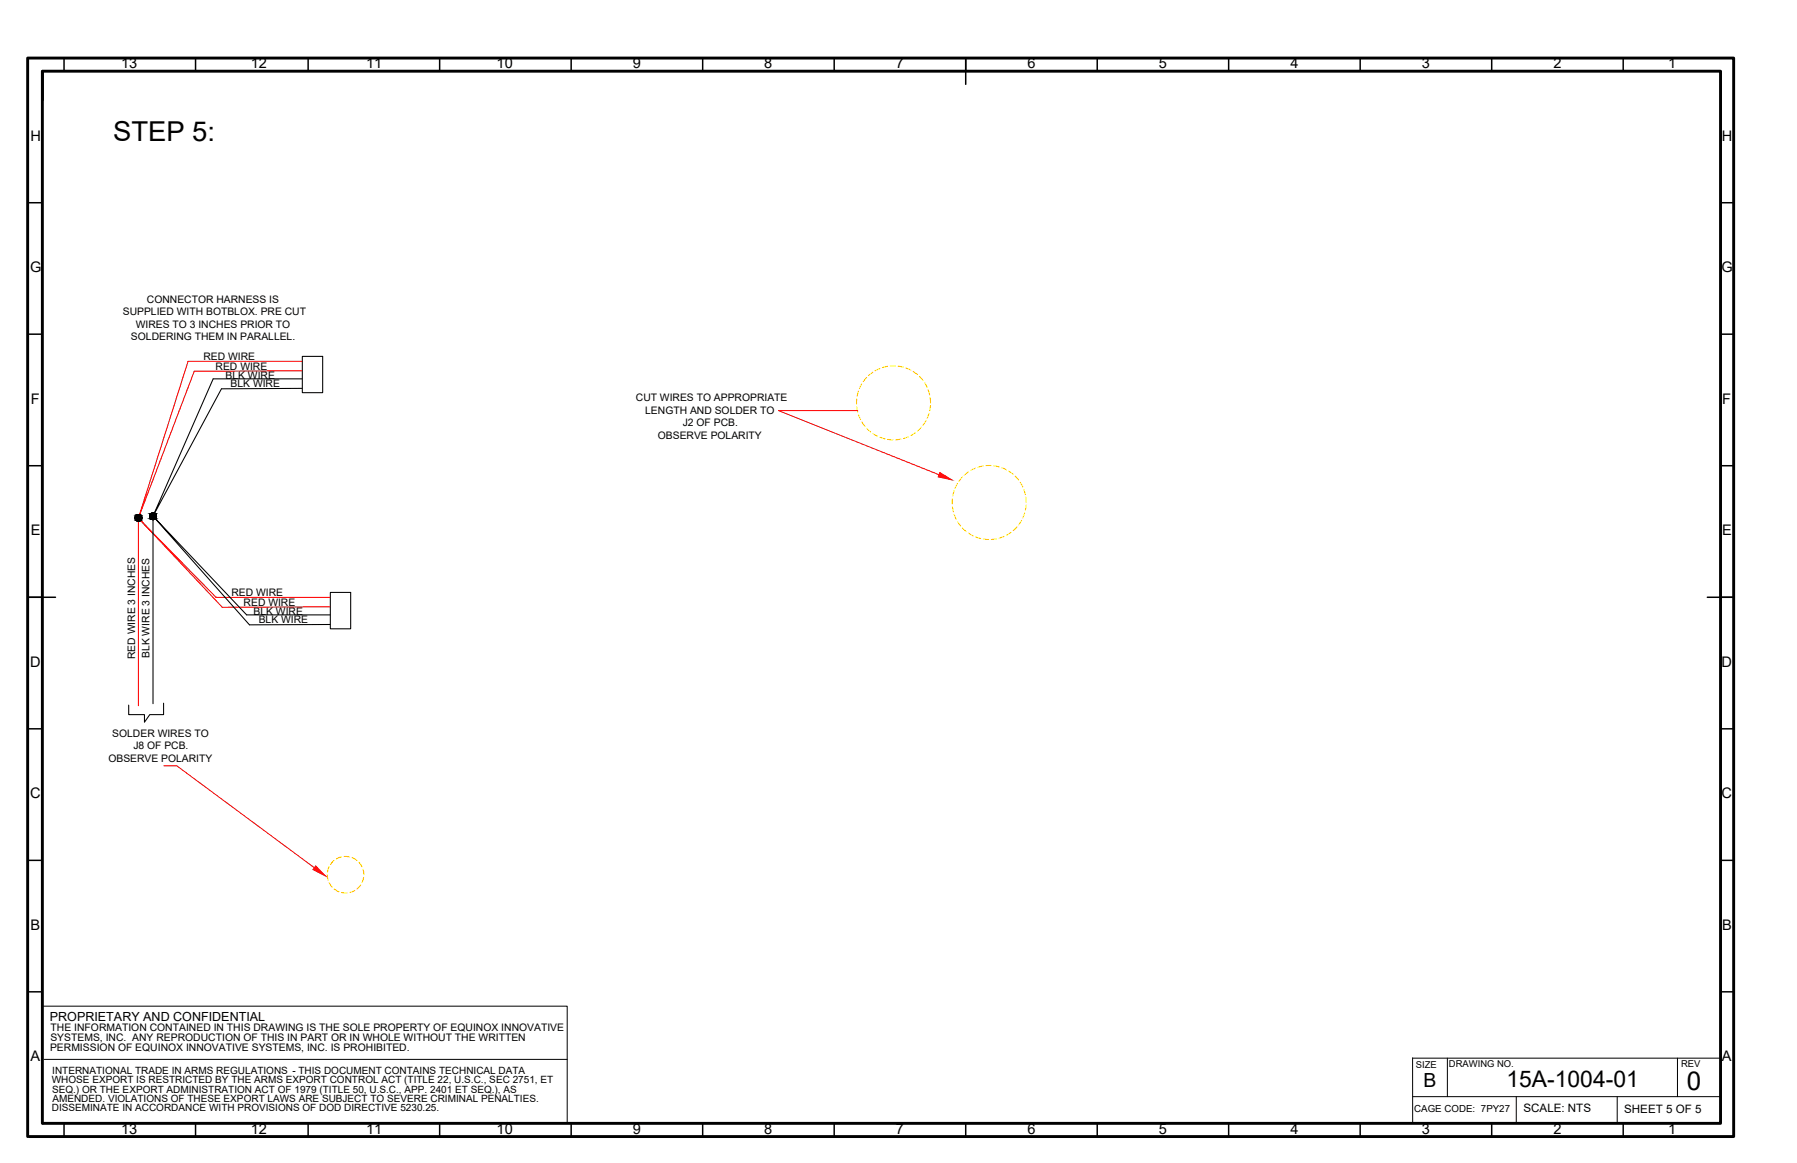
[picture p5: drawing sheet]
<svg xmlns="http://www.w3.org/2000/svg" width="432mm" height="279mm" viewBox="0 0 432 279" stroke-linecap="round" stroke-linejoin="round" font-family="sans-serif">
<!-- layer: 0 -->
<path d="M317.1 17.1h96.3v11.2M10.4 241.7h125.9v28M10.6 254.5h125.7M339.4 254.1v15.8M339.5 254.2h73.9M347.8 254.2v9.3M403.1 254.2v9.3M339.4 263.5h74M364.3 263.5v6.4M388.6 263.5v6.4" fill="none" stroke="#000" stroke-width=".24"/>
<g fill="none" stroke="#000" stroke-width=".36">
<path d="M15.4 13.9v3.2M47 13.9v3.2M74 13.9v3.2M105.6 13.9v3.2M137.2 13.9v3.2M168.8 13.9v3.2M200.4 13.9v3.2M232.1 13.9v6.4M263.7 13.9v3.2M295.2 13.9v3.2M326.8 13.9v3.2M358.4 13.9v3.2"/>
<path d="M390 13.9v3.2M7 48.7h3.2M413.4 48.7h3.2M7 80.3h3.2M413.4 80.3h3.2M7 111.9h3.2M413.4 111.9h3.2M7 143.5h6.3M410.3 143.5h6.3M7 175.1h3.2M413.4 175.1h3.2M7 206.7h3.2"/>
<path d="M413.4 206.7h3.2M7 238.3h3.2M413.4 238.3h3.2M15.4 269.9v3.2M47 269.9v3.2M74 269.9v3.2M105.6 269.9v3.2M137.2 269.9v3.2M168.8 269.9v3.2M200.4 269.9v3.2M232.1 269.9v3.2M263.7 269.9v3.2"/>
<path d="M295.2 269.9v3.2M326.8 269.9v3.2M358.4 269.9v3.2M390 269.9v3.2"/>
</g>
<path d="M6.6 13.9v259.2M6.8 13.9h409.8v259.2h-409.7M10.2 17.1v252.8M10.3 17.1h403.1v252.8h-403" fill="none" stroke="#000" stroke-width=".7"/>
<!-- layer: FORMAT -->
<path d="M10.3 17.2h96.9M10.4 17.2v7" fill="none" stroke="#000" stroke-width=".25"/>
<!-- layer: 0 -->
<g fill="none" stroke="#000" stroke-width=".25">
<path d="M72.6 91h-21.4l-14.4 33 16.4-30.6 19.4-.1M72.6 85.6h4.9v8.7h-4.9zM36.8 124v45.1M79.3 147.7h-20l-22.5-23.7 23.1 26.1 19.4-.1M79.4 142.3h4.9v8.8h-4.9zM39.3 168.9v2.8h-3.3l-1.3 1.8v-1.8h-3.8v-2.3"/>
<circle cx="33.3" cy="124.4" r=".79"/>
<circle cx="36.8" cy="124" r=".79"/>
</g>
<path d="M72.6 86.8h-27.4l-11.9 37.7 13.4-35.3 25.9-.1M33.3 124.5v45M79.3 143.5h-27.4l-18.6-19 20.1 21.4 25.9-.1" fill="none" stroke="#f00" stroke-width=".25"/>
<g fill="#000" stroke="#000" stroke-width=".24">
<path d="M33.1 125.2h.4zM33.1 123.6h.3zM36.6 124.8h.4zM36.7 123.3h.2z"/>
<path d="M33.1 125.2h.3zM33.1 125.2h.3z"/>
<path d="M33.1 125.2h.3zM33.1 125.2h.3z"/>
<path d="M33.1 123.6h.4zM33.1 123.6h.4z"/>
<path d="M33.1 123.6h.4zM33.1 123.6h.4z"/>
<path d="M33.1 123.6l.4 .1zM33 123.7h.5z"/>
<path d="M33.1 123.6l.4 .1zM33 123.7h.5z"/>
<path d="M33 123.7h.6zM33 123.7h.6z"/>
<path d="M33 125.2h.5zM33 125.2h.5z"/>
<path d="M33 123.7h.6zM33 123.7h.6z"/>
<path d="M33 125.2h.5zM33 125.2h.5z"/>
<path d="M33 123.7h.7zM32.9 123.7h.8z"/>
<path d="M33 125.1h.6zM33 125.1l.5 .1z"/>
<path d="M33 123.7h.7zM32.9 123.7h.8z"/>
<path d="M33 125.1h.6zM33 125.1l.5 .1z"/>
<path d="M32.9 123.7l.8 .1zM32.8 123.8h.9z"/>
<path d="M32.9 125.1h.8zM32.9 125.1h.7z"/>
<path d="M32.9 123.7l.8 .1zM32.8 123.8h.9z"/>
<path d="M32.9 125.1h.8zM32.9 125.1h.7z"/>
<path d="M32.8 123.8h1zM32.7 123.8h1.1z"/>
<path d="M32.8 125.1h.9zM32.8 125.1h.9z"/>
<path d="M32.8 123.8h1zM32.7 123.8h1.1z"/>
<path d="M32.8 125.1h.9zM32.8 125.1h.9z"/>
<path d="M32.7 123.8l1.1 .1zM32.7 123.8l1.1 .1z"/>
<path d="M32.7 125h1.1zM32.7 125l1 .1z"/>
<path d="M32.7 123.8l1.1 .1zM32.7 123.8l1.1 .1z"/>
<path d="M32.7 125h1.1zM32.7 125l1 .1z"/>
<path d="M32.7 123.9h1.2zM32.6 123.9h1.3z"/>
<path d="M32.7 125h1.1zM32.7 125h1.1z"/>
<path d="M32.7 123.9h1.2zM32.6 123.9h1.3z"/>
<path d="M32.7 125h1.1zM32.7 125h1.1z"/>
<path d="M32.6 123.9l1.4 .1zM32.6 123.9l1.4 .1z"/>
<path d="M32.6 124.9h1.3zM32.6 124.9l1.2 .1z"/>
<path d="M32.6 123.9l1.4 .1zM32.6 123.9l1.4 .1z"/>
<path d="M32.6 124.9h1.3zM32.6 124.9l1.2 .1z"/>
<path d="M32.6 124h1.4zM32.6 124h1.4z"/>
<path d="M32.6 124.8h1.4zM32.6 124.8l1.3 .1z"/>
<path d="M32.6 124h1.4zM32.6 124h1.4z"/>
<path d="M32.6 124.8h1.4zM32.6 124.8l1.3 .1z"/>
<path d="M32.6 124l1.4 .1zM32.6 124l1.4 .1z"/>
<path d="M32.6 124.8h1.4zM32.6 124.8h1.4z"/>
<path d="M32.6 124l1.4 .1zM32.6 124l1.4 .1z"/>
<path d="M32.6 124.8h1.4zM32.6 124.8h1.4z"/>
<path d="M32.5 124.1l1.5 .1zM32.5 124.1l1.5 .1z"/>
<path d="M32.5 124.7h1.5zM32.5 124.7l1.5 .1z"/>
<path d="M32.5 124.1l1.5 .1zM32.5 124.1l1.5 .1z"/>
<path d="M32.5 124.7h1.5zM32.5 124.7l1.5 .1z"/>
<path d="M32.5 124.2h1.6zM32.5 124.2h1.6z"/>
<path d="M32.5 124.6h1.5zM32.5 124.6l1.5 .1z"/>
<path d="M32.5 124.2h1.6zM32.5 124.2h1.6z"/>
<path d="M32.5 124.6h1.5zM32.5 124.6l1.5 .1z"/>
<path d="M32.5 124.2l1.6 .1zM32.5 124.2l1.6 .1z"/>
<path d="M32.5 124.3l1.6 .1zM32.5 124.3l1.6 .1z"/>
<path d="M32.5 124.5l1.6 .1zM32.5 124.5l1.6 .1z"/>
<path d="M32.5 124.6h1.6zM32.5 124.6h1.5z"/>
<path d="M32.5 124.2l1.6 .1zM32.5 124.2l1.6 .1z"/>
<path d="M32.5 124.3l1.6 .1zM32.5 124.3l1.6 .1z"/>
<path d="M32.5 124.5l1.6 .1zM32.5 124.5l1.6 .1z"/>
<path d="M32.5 124.6h1.6zM32.5 124.6h1.5z"/>
<path d="M32.5 124.4h1.6zM32.5 124.4l1.6 .1z"/>
<path d="M32.5 124.4h1.6zM32.5 124.4l1.6 .1z"/>
<path d="M36.6 124.8h.3zM36.7 124.8h.2z"/>
<path d="M36.6 124.8h.3zM36.7 124.8h.2z"/>
<path d="M36.7 123.3h.3zM36.6 123.3h.4z"/>
<path d="M36.7 123.3h.3zM36.6 123.3h.4z"/>
<path d="M36.6 123.3h.4zM36.5 123.3h.5z"/>
<path d="M36.6 123.3h.4zM36.5 123.3h.5z"/>
<path d="M36.5 123.3h.6zM36.5 123.3h.6z"/>
<path d="M36.5 124.8h.5zM36.5 124.8h.5z"/>
<path d="M36.5 123.3h.6zM36.5 123.3h.6z"/>
<path d="M36.5 124.8h.5zM36.5 124.8h.5z"/>
<path d="M36.5 123.3h.7zM36.4 123.3h.8z"/>
<path d="M36.5 124.8h.6zM36.5 124.8h.5z"/>
<path d="M36.5 123.3h.7zM36.4 123.3h.8z"/>
<path d="M36.5 124.8h.6zM36.5 124.8h.5z"/>
<path d="M36.4 123.3l.9 .1zM36.4 123.3l.9 .1z"/>
<path d="M36.4 124.7h.8zM36.4 124.7l.7 .1z"/>
<path d="M36.4 123.3l.9 .1zM36.4 123.3l.9 .1z"/>
<path d="M36.4 124.7h.8zM36.4 124.7l.7 .1z"/>
<path d="M36.3 123.4h1zM36.3 123.4h1z"/>
<path d="M36.3 124.7h1zM36.3 124.7h.9z"/>
<path d="M36.3 123.4h1zM36.3 123.4h1z"/>
<path d="M36.3 124.7h1zM36.3 124.7h.9z"/>
<path d="M36.3 123.4l1.1 .1zM36.2 123.5h1.2z"/>
<path d="M36.3 124.6h1zM36.3 124.6l1 .1z"/>
<path d="M36.3 123.4l1.1 .1zM36.2 123.5h1.2z"/>
<path d="M36.3 124.6h1zM36.3 124.6l1 .1z"/>
<path d="M36.2 123.5h1.2zM36.2 123.5h1.2z"/>
<path d="M36.2 124.6h1.2zM36.2 124.6h1.1z"/>
<path d="M36.2 123.5h1.2zM36.2 123.5h1.2z"/>
<path d="M36.2 124.6h1.2zM36.2 124.6h1.1z"/>
<path d="M36.2 123.5l1.3 .1zM36.2 123.5l1.3 .1z"/>
<path d="M36.2 124.5h1.2zM36.2 124.5l1.2 .1z"/>
<path d="M36.2 123.5l1.3 .1zM36.2 123.5l1.3 .1z"/>
<path d="M36.2 124.5h1.2zM36.2 124.5l1.2 .1z"/>
<path d="M36.1 123.6l1.4 .1zM36.1 123.6l1.4 .1z"/>
<path d="M36.1 124.5h1.4zM36.1 124.5h1.3z"/>
<path d="M36.1 123.6l1.4 .1zM36.1 123.6l1.4 .1z"/>
<path d="M36.1 124.5h1.4zM36.1 124.5h1.3z"/>
<path d="M36.1 123.7h1.4zM36.1 123.7h1.4z"/>
<path d="M36.1 124.4h1.4zM36.1 124.4l1.4 .1z"/>
<path d="M36.1 123.7h1.4zM36.1 123.7h1.4z"/>
<path d="M36.1 124.4h1.4zM36.1 124.4l1.4 .1z"/>
<path d="M36 123.7l1.5 .1zM36 123.7l1.5 .1z"/>
<path d="M36 124.3h1.5zM36 124.3l1.5 .1z"/>
<path d="M36 123.7l1.5 .1zM36 123.7l1.5 .1z"/>
<path d="M36 124.3h1.5zM36 124.3l1.5 .1z"/>
<path d="M36 123.8l1.6 .1zM36 123.8l1.6 .1z"/>
<path d="M36 124.2h1.5zM36 124.2l1.5 .1z"/>
<path d="M36 123.8l1.6 .1zM36 123.8l1.6 .1z"/>
<path d="M36 124.2h1.5zM36 124.2l1.5 .1z"/>
<path d="M36 123.9l1.6 .1zM36 123.9l1.6 .1z"/>
<path d="M36 124.2h1.6zM36 124.2h1.5z"/>
<path d="M36 123.9l1.6 .1zM36 123.9l1.6 .1z"/>
<path d="M36 124.2h1.6zM36 124.2h1.5z"/>
<path d="M36 124h1.6zM36 124h1.6z"/>
<path d="M36 124l1.6 .1zM36 124l1.6 .1z"/>
<path d="M36 124.1h1.6zM36 124.1l1.6 .1z"/>
<path d="M36 124h1.6zM36 124h1.6z"/>
<path d="M36 124l1.6 .1zM36 124l1.6 .1z"/>
<path d="M36 124.1h1.6zM36 124.1l1.6 .1z"/>
</g>
<g fill="none" stroke="#ffbf00" stroke-width=".25">
<path d="M78.6 210.1l.2 1.3M79.1 208.2l-.4 1.3M79.1 212l.7 1.1M80.3 206.7l-.9 1M80.3 213.6l1.1 .6M82 205.9l-1.2 .5M82.1 214.4l1.3 .1M82.7 205.8l1.3 .1M84.6 206.1l1.2 .6M85.2 213.9l-1.2 .5M86.3 207.2l.7 1M86.7 212.6l-.9 1"/>
<path d="M87.2 208.9l.2 1.2M87.4 210.8l-.4 1.2"/>
</g>
<g fill="#f00" stroke="#f00" stroke-width=".24">
<path d="M75.9 208l2.3 2.4-3-1.5z"/>
<path d="M225.8 113.5l2.9 1.8-3.3-.7z"/>
</g>
<path d="M206.1 98.6h-19l38.5 15.4M39.4 184h3.1l33 24.5" fill="none" stroke="#f00" stroke-width=".24"/>
<g fill="none" stroke="#ff0" stroke-width=".25">
<path d="M205.9 95.8l-.1 1.3M205.9 97.7l.2 1.3M206.3 94l-.3 1.2M206.3 99.6l.5 1.2M207.1 92.2l-.6 1.2M208.3 90.7l-.9 1M209.7 89.4l-1 .8M211.4 88.5l-1.2 .6M213.3 88l-1.3 .3M215.2 87.9h-1.3M215.8 88l1.3 .2M217.7 88.4l1.2 .5"/>
<path d="M219.4 89.3l1.1 .7M220.9 90.4l.9 1M222.2 91.9l.6 1.1M223 93.6l.4 1.3M223.2 99.3l-.4 1.2M223.5 95.5l.1 1.3M223.6 97.4l-.2 1.3M207.1 101.4l.7 1M208.3 102.9l.9 .9M209.7 104.1l1.1 .7M211.4 105.1l1.3 .3M213.3 105.6l1.3 .1"/>
<path d="M216.5 105.5l-1.3 .2M218.3 104.9l-1.2 .4M220 103.9l-1.1 .7M221.4 102.6l-.9 .9M222.5 101.1l-.7 1.1M228.9 119.8l-.1 1.3M229.3 117.9l-.3 1.2M230.1 116.1l-.6 1.2M231.2 114.6l-.8 1M232.7 113.4l-1 .8M234.4 112.5l-1.2 .5M236.2 112l-1.2 .3"/>
<path d="M238.2 111.8l-1.3 .1M238.8 111.9l1.3 .3M240.7 112.4l1.2 .5M242.4 113.2l1.1 .7M243.9 114.4l.9 .9M245.2 115.9l.6 1.1M246 117.6l.4 1.2M246.5 119.4l.1 1.3M228.9 121.7l.2 1.3M229.3 123.6l.5 1.2M230.1 125.3l.7 1.1M231.2 126.9l1 .8"/>
<path d="M232.7 128.1l1.1 .6M234.4 129l1.2 .4M236.3 129.5l1.3 .1M239.5 129.4l-1.3 .2M241.3 128.9l-1.2 .4M243 127.9l-1.1 .7M244.4 126.6l-.9 .9M245.5 125l-.7 1.1M246.2 123.2l-.4 1.2M246.5 121.3l-.1 1.3"/>
</g>
<text font-size="6.6" x="27.2" y="33.9">STEP 5:</text>
<text font-size="6.2" x="405.3" y="261.7">0</text>
<text font-size="5.5" x="362" y="261">15A-1004-01</text>
<text font-size="4.7" x="342" y="261.2">B</text>
<g font-size="3.5">
<text x="29.1" y="16.4">13</text>
<text x="60.3" y="16.4">12</text>
<text x="88" y="16.4">11</text>
<text x="119.3" y="16.4">10</text>
<text x="152.1" y="16.4">9</text>
<text x="183.6" y="16.4">8</text>
<text x="215.2" y="16.4">7</text>
<text x="246.9" y="16.4">6</text>
<text x="278.4" y="16.4">5</text>
<text x="310.1" y="16.4">4</text>
<text x="341.7" y="16.4">3</text>
<text x="373.3" y="16.4">2</text>
<text x="400.9" y="16.4">1</text>
<text x="7.3" y="33.8">H</text>
<text x="413.7" y="33.8">H</text>
<text x="7.2" y="65.4">G</text>
<text x="413.6" y="65.4">G</text>
<text x="7.4" y="97">F</text>
<text x="413.8" y="97">F</text>
<text x="7.4" y="128.6">E</text>
<text x="413.8" y="128.6">E</text>
<text x="7.3" y="160.2">D</text>
<text x="413.7" y="160.2">D</text>
<text x="7.3" y="191.8">C</text>
<text x="413.7" y="191.8">C</text>
<text x="7.4" y="223.4">B</text>
<text x="413.8" y="223.4">B</text>
<text x="7.3" y="255">A</text>
<text x="413.7" y="255">A</text>
<text x="29.1" y="272.4">13</text>
<text x="60.3" y="272.4">12</text>
<text x="88" y="272.4">11</text>
<text x="119.3" y="272.4">10</text>
<text x="152.1" y="272.4">9</text>
<text x="183.6" y="272.4">8</text>
<text x="215.2" y="272.4">7</text>
<text x="246.9" y="272.4">6</text>
<text x="278.4" y="272.4">5</text>
<text x="310.1" y="272.4">4</text>
<text x="341.7" y="272.4">3</text>
<text x="373.3" y="272.4">2</text>
<text x="400.9" y="272.4">1</text>
</g>
<text font-size="3" x="12" y="245.4">PROPRIETARY AND CONFIDENTIAL</text>
<g font-size="2.8">
<text x="366.1" y="267.1">SCALE: NTS</text>
<text x="390.3" y="267.5">SHEET 5 OF 5</text>
</g>
<g font-size="2.5">
<text x="29.5" y="75.8">SUPPLIED WITH BOTBLOX. PRE CUT</text>
<text x="35.3" y="72.7">CONNECTOR HARNESS IS</text>
<text x="31.5" y="81.7">SOLDERING THEM IN PARALLEL.</text>
<text x="32.6" y="78.7">WIRES TO 3 INCHES PRIOR TO</text>
<text x="48.9" y="86.4">RED WIRE</text>
<text x="51.8" y="88.9">RED WIRE</text>
<text x="54.2" y="91">BLK WIRE</text>
<text x="55.4" y="93">BLK WIRE</text>
<text x="152.8" y="96.4">CUT WIRES TO APPROPRIATE</text>
<text x="155" y="99.4">LENGTH AND SOLDER TO</text>
<text x="158.1" y="105.4">OBSERVE POLARITY</text>
<text x="164.1" y="102.4">J2 OF PCB.</text>
<text x="55.6" y="143.1">RED WIRE</text>
<text x="58.5" y="145.6">RED WIRE</text>
<text x="60.9" y="147.7">BLK WIRE</text>
<text x="62.2" y="149.7">BLK WIRE</text>
<text x="32.5" y="158.3" transform="rotate(-90 32.5 158.3)">RED WIRE 3 INCHES</text>
<text x="36" y="158.1" transform="rotate(-90 36 158.1)">BLK WIRE 3 INCHES</text>
<text x="27" y="177">SOLDER WIRES TO</text>
<text x="32" y="179.9">J8 OF PCB.</text>
<text x="26.1" y="182.9">OBSERVE POLARITY</text>
<text x="12.1" y="250.1">SYSTEMS, INC. ANY REPRODUCTION OF THIS IN PART OR IN WHOLE WITHOUT THE WRITTEN</text>
<text x="12.2" y="247.8">THE INFORMATION CONTAINED IN THIS DRAWING IS THE SOLE PROPERTY OF EQUINOX INNOVATIVE</text>
<text x="12" y="252.4">PERMISSION OF EQUINOX INNOVATIVE SYSTEMS, INC. IS PROHIBITED.</text>
</g>
<g font-size="2.4">
<text x="12.6" y="257.9">INTERNATIONAL TRADE IN ARMS REGULATIONS - THIS DOCUMENT CONTAINS TECHNICAL DATA</text>
<text x="12.4" y="260.2">WHOSE EXPORT IS RESTRICTED BY THE ARMS EXPORT CONTROL ACT (TITLE 22, U.S.C., SEC 2751, ET</text>
<text x="12.5" y="262.5">SEQ.) OR THE EXPORT ADMINISTRATION ACT OF 1979 (TITLE 50, U.S.C., APP. 2401 ET SEQ.), AS</text>
<text x="12.4" y="266.9">DISSEMINATE IN ACCORDANCE WITH PROVISIONS OF DOD DIRECTIVE 5230.25.</text>
<text x="12.6" y="264.7">AMENDED. VIOLATIONS OF THESE EXPORT LAWS ARE SUBJECT TO SEVERE CRIMINAL PENALTIES.</text>
</g>
<g font-size="2.3">
<text x="340.2" y="256.6">SIZE</text>
<text x="348.2" y="256.3">DRAWING NO.</text>
<text x="404" y="256.5">REV</text>
<text x="339.8" y="267.2">CAGE CODE: 7PY27</text>
</g>
</svg>
